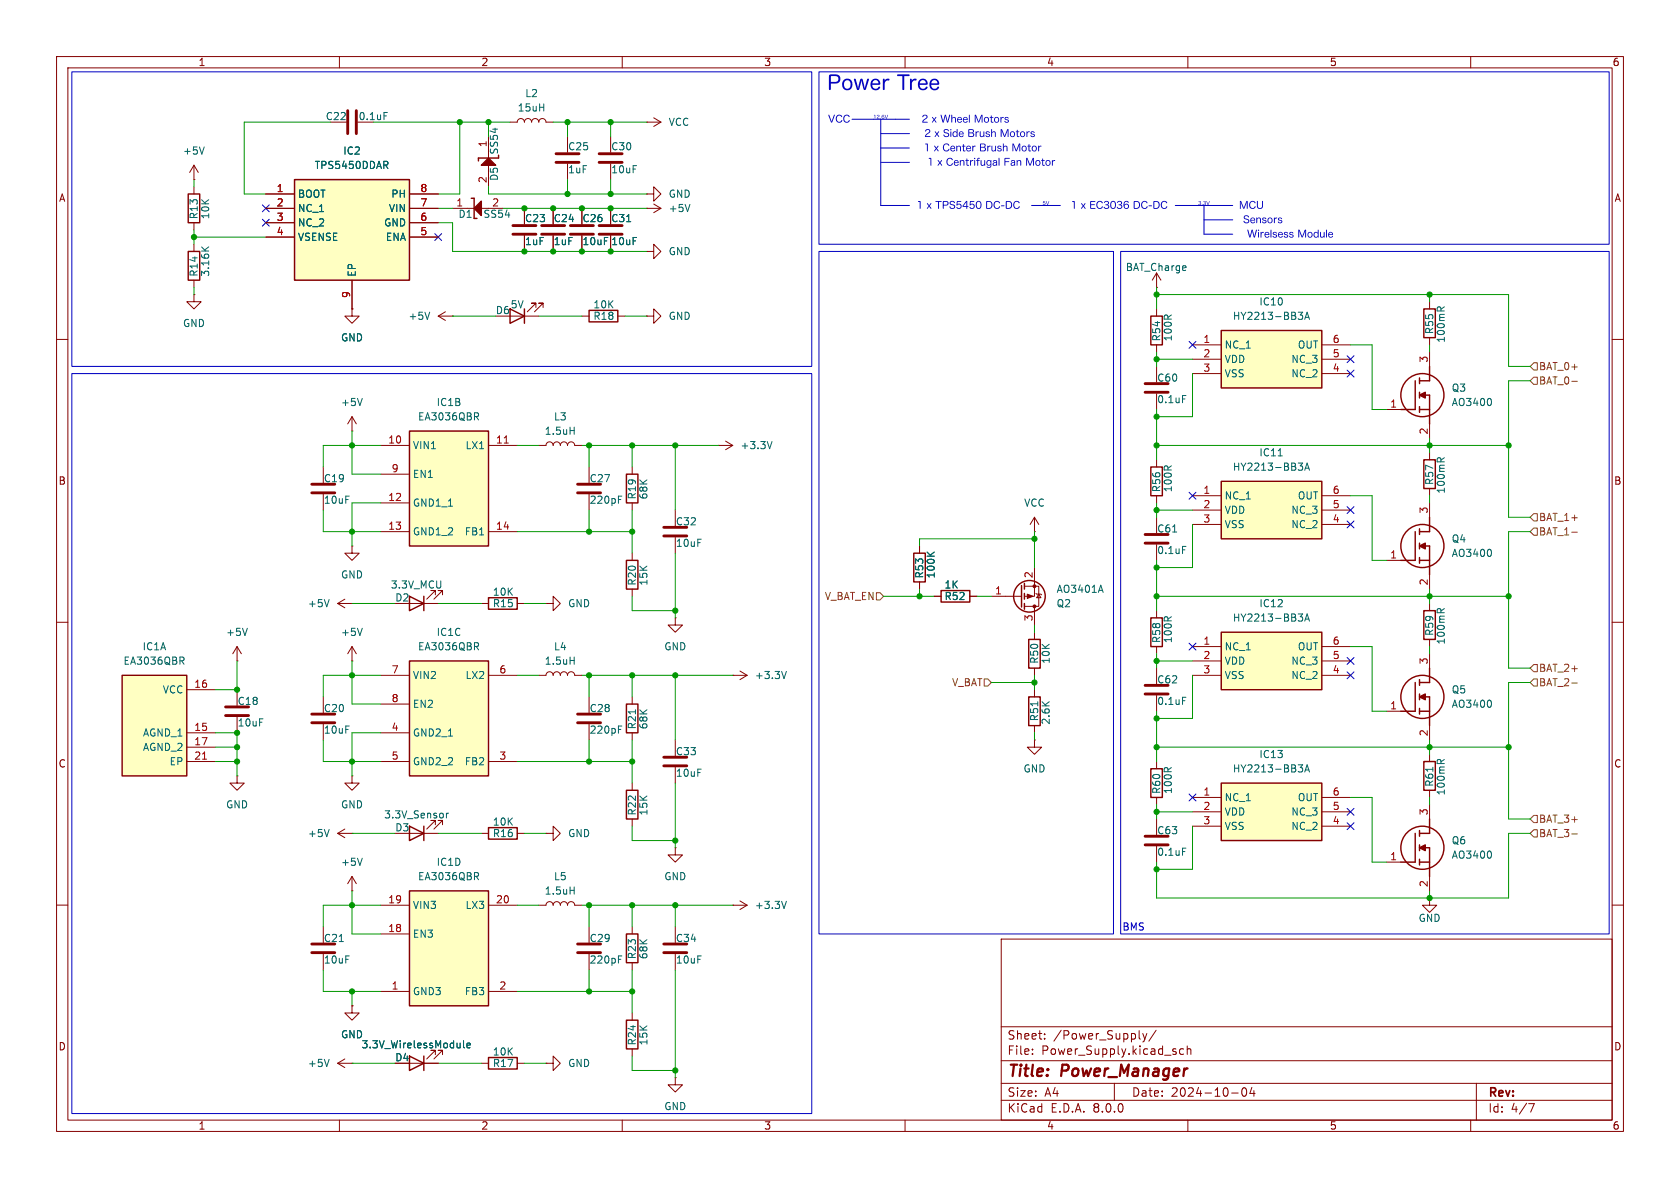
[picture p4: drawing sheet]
<svg xmlns="http://www.w3.org/2000/svg" width="297mm" height="210mm" viewBox="0 0 297 210" stroke-linecap="round" stroke-linejoin="round" font-family="sans-serif">
<g fill="none" stroke="#840000" stroke-width=".18">
<path d="M10 10h277v190h-277zM12 12h273v186h-273zM60 10v2M110 10v2M160 10v2M210 10v2M260 10v2M10 60h2M285 60h2M10 110h2M182.9 111.8v1.2M182.9 118.1v1.3"/>
<path d="M204.5 108v1.2M204.5 114.3v1.3M204.5 118.1v2.8M285 110h2M41.9 137.2v1.2h1.3l-1.3 1.3-1.3-1.3h1.3M41.9 137.2h.1M62.2 137.2v1.2h1.3l-1.3 1.3-1.2-1.3h1.2M62.2 137.2h.1M182.9 130.8v1.3h1.2l-1.2 1.3-1.3-1.3h1.3M182.9 130.8h.1M182.9 121.9v1.3M182.9 128.3v1.2"/>
<path d="M204.5 122.9v2.8M204.5 134.6v1.3M10 160h2M59.7 147.3l1.3 .8M59.7 147.3h2.5M61 146.6l-1.3 .7M62.2 157.5h.1M62.2 147.3h.1M62.2 154.9l-.7 1.3M62.2 154.9v2.6M62.2 154.9l.8 1.3M72.4 147.3h5.1"/>
<path d="M77 145.8v-.8h-.8h.8l-1.6 1.6M78.2 145.8v-.8h-.7h.7l-1.5 1.6M85.1 147.3h1.3M91.4 147.3h1.3M204.5 141v1.2M204.5 144.8v2.8M204.5 149.6v2.8M245.1 152.4h2.5M252.7 142.2v2.6M252.7 154.9v2.6M285 160h2M57.1 163.8v2.8"/>
<path d="M57.1 168.7v2.8M177 166h108v32h-108zM60 198v2M110 198v2M160 198v2M177 194.5h108M177 191.5h108M177 187.5h108M177 181.5h108M182.5 186.3v.1M182.5 185.5v.1M184.7 183.6v.1"/>
<path d="M184.7 182.8v.1M197 191.5v3M202 182.7l.4 1M202.4 183.7l-.2 .4-.2 .1M202.7 182.7l-.3 1M204.4 182.1l-1.3 2M209.2 185.5l-.4-.1-.3 .3v.4l.2 .2h.5M209.9 185.5l.2-.1 .4 .1v.9M209.9 184.9v1.5M210 198v2M217.7 193.2h1.2M219.7 192.4l.2-.1a.81 .81 0 0 1 .6 .6 .81 .81 0 0 1-.3 .8l-.2 .1a.81 .81 0 0 1-.3-1.4z"/>
<path d="M221.3 192.2l-.3 1.1h.9M221.7 192.8v1M260 198v2M261 191.5v6.5M270.2 195.1h1l-.6 1.5"/>
</g>
<path d="M202.4 122.7h4.1M202.4 121.2h4.1M202.4 149.4h4.1M202.4 147.8h4.1M55.1 168.4h4.1M55.1 166.9h4.1" fill="none" stroke="#840000" stroke-width=".51"/>
<path d="M183.5 124.1v.7M209.1 123.3h.6M58.2 146.6l-.4 1.3M64 151.7l-.4 1.3M78.9 143.8v.8M79.3 143.8l-.4 .2M209.1 149.9h.6M263.5 150.6l.2 .3-.2 .7M60 166.4h.7" fill="none" stroke="#006464" stroke-width=".18"/>
<g fill="none" stroke="#840000" stroke-width=".25">
<path d="M181.9 113h2v5.1h-2zM203.5 109.2h2v5.1h-2zM181.9 123.2h2v5.1h-2zM203.5 135.9h2v5.1h-2zM72.4 146.1l2.5 1.2-2.5 1.3zM74.9 146.1v2.5M86.4 146.3h5v2h-5zM250.2 147.3v5.1h-2.6M251 152.4h1.7M251 146.8v1M251 149.4v1M251 151.9v1"/>
<path d="M251 149.9h1.7v5M252.7 144.8v2.5h-1.7"/>
<circle cx="251.5" cy="149.9" r="3.8"/>
</g>
<path d="M251 149.9l1-.5v1z" fill="#840000" stroke="#840000" stroke-width=".25"/>
<path d="M72.4 157.5h14v20.3h-14z" fill="#ffffc2"/>
<path d="M72.4 157.5h14v20.3h-14z" fill="none" stroke="#840000" stroke-width=".25"/>
<path d="M41.9 116.8h.1M41.9 114.3l-.8 1.3M41.9 114.3v2.5M41.9 114.3l.8 1.3M95.2 119.4h1.3a.64 .64 0 0 1 .7-.7 .64 .64 0 0 1 .6 .7 .64 .64 0 0 1 .6-.7 .64 .64 0 0 1 .7 .7 .64 .64 0 0 1 .6-.7 .64 .64 0 0 1 .6 .7 .64 .64 0 0 1 .7-.7 .64 .64 0 0 1 .6 .7h1.3M67.3 175.3h5.1M67.3 165.1h5.1M67.3 160h5.1M86.4 175.3h5M86.4 160h5" fill="none" stroke="#840000" stroke-width=".18"/>
<path d="M43.7 111.1l-.4 1.2M100.8 116.8h.7M101.5 116.1v1.3M84.2 154.9l.4 .6M84.4 154.2l.2 .3-.1 .3-.1 .1" fill="none" stroke="#006464" stroke-width=".18"/>
<path d="M72.4 116.8h14v20.4h-14z" fill="#ffffc2"/>
<path d="M72.4 116.8h14v20.4h-14z" fill="none" stroke="#840000" stroke-width=".25"/>
<path d="M67.3 119.4h5.1M86.4 119.4h5M41.9 121.9v2.8M41.9 126.7v2.8M67.3 134.6h5.1M67.3 129.5h5.1M67.3 124.5h5.1M86.4 134.6h5" fill="none" stroke="#840000" stroke-width=".18"/>
<path d="M67.9 19.9h.6M84.2 114.3l.4 .6M84.4 113.6l.2 .3-.1 .3-.1 .1" fill="none" stroke="#006464" stroke-width=".18"/>
<path d="M61.5 19.6v4M63 19.6v4M39.9 126.5h4M39.9 125h4" fill="none" stroke="#840000" stroke-width=".51"/>
<path d="M215.9 138.4h17.8v10.2h-17.8z" fill="#ffffc2"/>
<g fill="none" stroke="#840000" stroke-width=".25">
<path d="M33.3 34.3h2v5.1h-2zM33.3 44.5h2v5h-2zM203.5 55.9h2v5.1h-2zM161.5 97.8h2.1v5.1h-2.1zM203.5 82.6h2v5h-2zM166.4 104.4h5v2h-5zM180.6 103.5v3.8M181.1 103.1v1M181.1 104.9v1M181.1 106.7v1M215.9 138.4h17.8v10.2h-17.8z"/>
<circle cx="182" cy="105.4" r="2.79"/>
</g>
<g fill="none" stroke="#840000" stroke-width=".18">
<path d="M34.3 31.8h.1M34.3 29.2l-.8 1.3M34.3 29.2v2.6M34.3 33v1.3M34.3 39.4v1.2M34.3 29.2l.8 1.3M90.2 21.6h1.2a.64 .64 0 0 1 .7-.6 .64 .64 0 0 1 .6 .6 .64 .64 0 0 1 .6-.6 .64 .64 0 0 1 .7 .6 .64 .64 0 0 1 .6-.6 .64 .64 0 0 1 .6 .6 .64 .64 0 0 1 .7-.6 .64 .64 0 0 1 .6 .6h1.3M102.9 36.8v2.8M34.3 52.1v1.2h1.3l-1.3 1.3-1.3-1.3h1.3M34.3 52.1h.1M34.3 43.2v1.3M34.3 49.5v1.3"/>
<path d="M102.9 41.7v2.8M204.5 50.8h.1M204.5 48.3v2.5M204.5 54.6v1.3M204.5 48.3l-.8 1.2M204.5 48.3l.7 1.2M204.5 61v1.2M204.5 64.8v2.8M204.5 69.6v2.8M162.6 96.5v1.3M182.9 94h.1M182.9 91.4v2.6"/>
<path d="M182.9 91.4l-.8 1.3M182.9 91.4l.7 1.3M204.5 81.3v1.3M204.5 87.6v1.3M204.5 91.4v2.8M204.5 96.3v2.8M162.6 102.9v1.2M165.1 105.4h1.3M171.4 105.4h1.3M175.3 105.4h5.3M181.1 103.6h2.5v3.6h-2.5M182.9 100.3v5.1h-1.8"/>
<path d="M182.9 107.2v3.3M183.1 104.9l.2 .1h.7l.1 .2M183.6 105l.4 .7h-.7zM210.8 141h5.1M210.8 143.5h5.1M210.8 146.1h5.1M233.7 141h5.1M233.7 143.5h5.1M233.7 146.1h5.1M252.7 158.8v1.2h1.3l-1.3 1.3-1.2-1.3h1.2M252.7 158.8h.1"/>
</g>
<path d="M36.1 26l-.4 1.2M35.6 43.6l.8 .8M36.9 43.6l-.7 .6M209.1 69.9h.6M163.9 97.6l.7 .7M165.2 97.6l-.8 .5M207.3 94.1h.7M209.1 96.6h.6M194.6 103.4l.4 1.3M229.5 135.2h.8l-.4 .5 .3 .1 .1 .4-.2 .3h-.4M230.7 136.5l.4-1.3 .4 1.3M230.8 136.1h.6" fill="none" stroke="#006464" stroke-width=".18"/>
<path d="M100.8 39.9h4.1M100.8 41.4h4.1M202.4 69.3h4.1M202.4 67.8h4.1M202.4 96h4.1M202.4 94.5h4.1" fill="none" stroke="#840000" stroke-width=".51"/>
<g fill="#840000" stroke="#840000" stroke-width=".18">
<path d="M181.6 105l1 .4-1 .4z"/>
<circle cx="182.9" cy="103.6" r=".25"/>
<circle cx="182.9" cy="107.2" r=".25"/>
</g>
<path d="M52.1 31.8h20.3v17.7h-20.3z" fill="#ffffc2"/>
<path d="M52.1 31.8h20.3v17.7h-20.3zM104.1 54.9h5.1v2h-5.1zM110.7 139.7h2.1v5.1h-2.1zM72.4 186.7l2.5 1.3-2.5 1.2zM74.9 186.7v2.5M86.4 186.9h5v2.1h-5zM110.7 180.3h2.1v5.1h-2.1z" fill="none" stroke="#840000" stroke-width=".25"/>
<g fill="none" stroke="#840000" stroke-width=".18">
<path d="M47 34.3h5.1M47 36.8h5.1M47 39.4h5.1M72.4 34.3h5.1M72.4 36.8h5.1M72.4 39.4h5.1M107.9 24.1v2.8M107.9 29v2.8M107.9 36.8v2.8M114.3 34.3h1.3v-1.3l1.2 1.3-1.2 1.3v-1.3M114.3 34.3h.1M114.3 36.8h.1"/>
<path d="M114.3 21.6h.1M114.3 36.8h2.5M114.3 21.6h2.5M115.6 36.1l1.2 .7M115.6 20.8l1.2 .8M116.8 36.8l-1.2 .8M116.8 21.6l-1.2 .8M47 41.9h5.1M62.2 49.5v5.1M72.4 41.9h5.1M102.9 55.9h1.2M107.9 41.7v2.8"/>
<path d="M109.2 55.9h1.3M114.3 44.5h1.3v-1.3l1.2 1.3-1.2 1.2v-1.2M114.3 44.5h.1M114.3 55.9h1.3v-1.3l1.2 1.3-1.2 1.3v-1.3M114.3 55.9h.1M59.7 106.7l1.3 .7M59.7 106.7h2.5M61 105.9l-1.3 .8M62.2 106.7h.1M111.8 138.4v1.3M119.4 130.8v2.8M119.4 135.6v2.8"/>
<path d="M111.8 144.8v1.3M119.4 149.9v1.2h1.2l-1.2 1.3-1.3-1.3h1.3M119.4 149.9h.1M130.8 159.3l1.3 .7M62.2 177.8v1.3h1.3l-1.3 1.2-1.2-1.2h1.2M62.2 177.8h.1M111.8 179.1v1.2M119.4 163.8v2.8M119.4 168.7v2.8M129.5 160h.1M129.5 160h2.6M132.1 160l-1.3 .8"/>
<path d="M72.4 188h5.1M77 186.4v-.7h-.8h.8l-1.6 1.5M78.2 186.4v-.7h-.7h.7l-1.5 1.5M85.1 188h1.3M91.4 188h1.3M96.5 188h1.3v-1.3l1.3 1.3-1.3 1.2v-1.2M96.5 188h.1M111.8 185.4v1.3M119.4 190.5v1.3h1.2l-1.2 1.2-1.3-1.2h1.3M119.4 190.5h.1"/>
</g>
<path d="M68.2 29.2l.4 .6M68.5 28.6l.1 .2-.1 .3M110.8 39.2h.7M122 36.1l-.5 1.3M58.2 106l-.4 1.3M139 159.3l-.4 1.3M81.9 184v1.1l.2 .1M82.5 184.8l.7-.1-.1-.2-.4-.1-.2 .2 .1 .6h.5" fill="none" stroke="#006464" stroke-width=".18"/>
<path d="M105.9 39.9h4.1M105.9 28.7h4.1M105.9 27.2h4.1M105.9 41.4h4.1M117.3 135.4h4.1M117.3 133.9h4.1M117.3 168.4h4.1M117.3 166.9h4.1" fill="none" stroke="#840000" stroke-width=".51"/>
<path d="M21.6 119.4h11.4v17.8h-11.4z" fill="#ffffc2"/>
<path d="M21.6 119.4h11.4v17.8h-11.4z" fill="none" stroke="#840000" stroke-width=".25"/>
<path d="M33 129.5h5.1M33 121.9h5.1M33 132.1h5.1M33 134.6h5.1M59.7 188l1.3 .7M59.7 188h2.5M61 187.2l-1.3 .8M62.2 188h.1" fill="none" stroke="#840000" stroke-width=".18"/>
<path d="M35.8 134.2h.7" fill="none" stroke="#a90000" stroke-width=".18"/>
<path d="M32.1 116.8l.4 .6M32.3 116.1l.2 .3v.3l-.2 .1M58.2 187.3l-.4 1.2" fill="none" stroke="#006464" stroke-width=".18"/>
<path d="M215.9 111.8h17.8v10.1h-17.8z" fill="#ffffc2"/>
<path d="M110.7 83.8h2.1v5.1h-2.1zM110.7 99.1h2.1v5h-2.1zM215.9 111.8h17.8v10.1h-17.8zM110.7 124.5h2.1v5h-2.1zM110.7 165.1h2.1v5.1h-2.1z" fill="none" stroke="#840000" stroke-width=".25"/>
<g fill="none" stroke="#840000" stroke-width=".18">
<path d="M127 78.7h.1M127 78.7h2.5M128.3 78l1.2 .7M129.5 78.7l-1.2 .8M104.1 82.6v2.7M111.8 82.6v1.2M111.8 88.9v1.3M111.8 97.8v1.3M96.5 106.7h1.3v-1.3l1.3 1.3-1.3 1.3v-1.3M96.5 106.7h.1M111.8 104.1v1.3M119.4 109.2v1.3h1.2l-1.2 1.3-1.3-1.3h1.3"/>
<path d="M119.4 109.2h.1M129.5 119.4h.1M129.5 119.4h2.6M130.8 118.6l1.3 .8M132.1 119.4l-1.3 .7M210.8 114.3h5.1M210.8 116.8h5.1M210.8 119.4h5.1M233.7 114.3h5.1M233.7 116.8h5.1M233.7 119.4h5.1M104.1 123.2v2.8"/>
<path d="M111.8 123.2v1.3M111.8 129.5v1.3M96.5 147.3h1.3v-1.2l1.3 1.2-1.3 1.3v-1.3M96.5 147.3h.1M95.2 160h1.3a.64 .64 0 0 1 .7-.6 .64 .64 0 0 1 .6 .6 .64 .64 0 0 1 .6-.6 .64 .64 0 0 1 .7 .6 .64 .64 0 0 1 .6-.6 .64 .64 0 0 1 .6 .6 .64 .64 0 0 1 .7-.6 .64 .64 0 0 1 .6 .6h1.3M104.1 163.8v2.8M111.8 163.8v1.3M111.8 170.2v1.3"/>
</g>
<g fill="none" stroke="#006464" stroke-width=".18">
<path d="M136.5 78l-.4 1.3M109.3 88.3h.5M109.3 87.7h.6M139 118.7l-.4 1.3M229.5 108.5h.8l-.4 .5 .3 .1 .1 .5-.2 .2h-.4M230.7 109.8l.4-1.3 .4 1.3M230.8 109.4h.6M109.3 128.9h.5M109.3 128.3h.6M112.3 125.5v.7M100.8 157.4h.7M101.5 156.8v1.3"/>
<path d="M109.3 169.6h.5M109.3 169h.6"/>
</g>
<path d="M102.1 87.1h4.1M102.1 85.6h4.1M102.1 127.8h4.1M102.1 126.2h4.1M102.1 168.4h4.1M102.1 166.9h4.1" fill="none" stroke="#840000" stroke-width=".51"/>
<path d="M72.4 76.2h14v20.3h-14z" fill="#ffffc2"/>
<path d="M83.3 35.1h.5v3.5h.5M88.1 27.9h-3.5v.5M90.2 54.6l2.5 1.3-2.5 1.3zM92.7 54.6v2.6M72.4 76.2h14v20.3h-14zM72.4 105.4l2.5 1.3-2.5 1.3zM74.9 105.4v2.6M86.4 105.7h5v2h-5z" fill="none" stroke="#840000" stroke-width=".25"/>
<g fill="none" stroke="#840000" stroke-width=".18">
<path d="M80 36.8h3.8M86.4 29.2v3.8M92.7 36.8v2.8M97.8 36.8v2.8M100.3 24.1v2.8M100.3 29v2.8M62.2 54.6v1.3h1.3l-1.3 1.3-1.2-1.3h1.2M62.2 54.6h.1M77.5 55.9h2.5M77.5 55.9l1.2 .7M78.7 55.1l-1.2 .8M80 55.9h.1"/>
<path d="M90.2 55.9h5M92.7 41.7v2.8M94.7 54.4v-.8h-.7h.7l-1.5 1.5M96 54.4v-.8h-.8h.8l-1.5 1.5M97.8 41.7v2.8M62.2 76.2h.1M62.2 73.7v2.5M62.2 73.7l-.7 1.2M62.2 73.7l.8 1.2M67.3 78.7h5.1M86.4 78.7h5M95.2 78.7h1.3a.64 .64 0 0 1 .7-.6 .64 .64 0 0 1 .6 .6 .64 .64 0 0 1 .6-.6 .64 .64 0 0 1 .7 .6 .64 .64 0 0 1 .6-.6 .64 .64 0 0 1 .6 .6 .64 .64 0 0 1 .7-.6 .64 .64 0 0 1 .6 .6h1.3"/>
<path d="M57.1 82.6v2.7M57.1 87.4v2.8M62.2 96.5v1.3h1.3l-1.3 1.3-1.2-1.3h1.2M62.2 96.5h.1M67.3 88.9h5.1M67.3 94h5.1M67.3 83.8h5.1M86.4 94h5M119.4 90.2v2.8M119.4 95v2.8M62.2 116.8h.1M62.2 114.3l-.7 1.3"/>
<path d="M62.2 114.3v2.5M62.2 114.3l.8 1.3M72.4 106.7h5.1M77 105.2v-.8h-.8h.8l-1.6 1.5M78.2 105.2v-.8h-.7h.7l-1.5 1.5M85.1 106.7h1.3M91.4 106.7h1.3M57.1 123.2v2.8M57.1 128v2.8"/>
</g>
<path d="M89.1 78.3h.8" fill="none" stroke="#a90000" stroke-width=".18"/>
<path d="M76 55.2l-.5 1.3M64 70.4l-.4 1.3M84.2 73.6l.4 .6M84.4 73l.2 .2-.1 .3-.1 .1M100.8 76.1h.7M101.5 75.5v1.3M64 111.1l-.4 1.2" fill="none" stroke="#006464" stroke-width=".18"/>
<path d="M90.7 39.9h4M95.8 39.9h4M98.3 28.7h4.1M98.3 27.2h4.1M90.7 41.4h4M95.8 41.4h4M55.1 87.1h4.1M55.1 85.6h4.1M117.3 94.7h4.1M117.3 93.2h4.1M55.1 127.8h4.1M55.1 126.2h4.1" fill="none" stroke="#840000" stroke-width=".51"/>
<g fill="#840000" stroke="#840000" stroke-width=".25">
<path d="M86.4 27.9l1.2 1.3h-2.5z"/>
<path d="M83.8 36.8l1.3-1.2v2.5z"/>
</g>
<path d="M215.9 58.4h17.8v10.2h-17.8z" fill="#ffffc2"/>
<g fill="none" stroke="#840000" stroke-width=".25">
<path d="M215.9 58.4h17.8v10.2h-17.8zM251.7 54.6h2v5.1h-2zM250.2 94v5.1h-2.6M251 99.1h1.7M251 93.5v1M251 96v1M251 98.6v1M251 96.5h1.7v5.1M251.7 81.3h2v5.1h-2zM252.7 91.4v2.6h-1.7M251.7 108h2v5h-2zM252.7 118.1v2.6h-1.7"/>
<path d="M250.2 120.7v5h-2.6M251 120.1v1.1M251 122.7v1M251 125.2v1M251 123.2h1.7v5.1M251 125.7h1.7M251.7 134.6h2v5.1h-2z"/>
<circle cx="251.5" cy="96.5" r="3.8"/>
<circle cx="251.5" cy="123.2" r="3.8"/>
</g>
<g fill="none" stroke="#840000" stroke-width=".18">
<path d="M252.7 53.3v1.3M252.7 59.7v1.3M210.8 61h5.1M210.8 63.5h5.1M210.8 66h5.1M233.7 61h5.1M233.7 63.5h5.1M233.7 66h5.1M245.1 99.1h2.5M252.7 80v1.3M252.7 86.4v1.2M252.7 88.9v2.5"/>
<path d="M252.7 101.6v2.5M252.7 106.7v1.3M252.7 113v1.3M252.7 115.6v2.5M245.1 125.7h2.5M252.7 128.3v2.5M252.7 133.4v1.2M252.7 139.7v1.3"/>
</g>
<g fill="none" stroke="#006464" stroke-width=".18">
<path d="M229.5 55.2h.8l-.4 .5 .3 .1 .1 .4-.2 .3h-.4M230.7 56.5l.4-1.3 .4 1.3M230.8 56.1h.6M254.1 54.5l.2-.3 .3 .1 .1 .2M255.3 54.2l-.6 .5M254.1 81.2l.2-.3 .3 .1 .1 .2M255.3 80.9l-.6 .4M263.5 97.2l.2 .4-.2 .6M254.1 107.8l.2-.2h.3l.1 .2M255.3 107.6l-.6 .4M253.3 135.6v.8M254.1 134.5l.2-.2h.3l.1 .2"/>
<path d="M255.3 134.3l-.6 .4M263.5 123.9l.2 .4-.2 .6"/>
</g>
<g fill="#840000" stroke="#840000" stroke-width=".25">
<path d="M251 96.5l1-.5v1z"/>
<path d="M251 123.2l1-.5v1z"/>
</g>
<path d="M215.9 85.1h17.8v10.2h-17.8z" fill="#ffffc2"/>
<g fill="none" stroke="#840000" stroke-width=".25">
<path d="M250.2 67.3v5.1h-2.6M251 72.4h1.7M251 66.8v1M251 69.3v1.1M251 71.9v1M251 69.9h1.7v5M252.7 64.8v2.5h-1.7M215.9 85.1h17.8v10.2h-17.8z"/>
<circle cx="251.5" cy="69.8" r="3.8"/>
</g>
<path d="M245.1 72.4h2.5M252.7 62.2v2.6M252.7 74.9v2.6M210.8 87.6h5.1M210.8 90.2h5.1M210.8 92.7h5.1M233.7 87.6h5.1M233.7 90.2h5.1M233.7 92.7h5.1" fill="none" stroke="#840000" stroke-width=".18"/>
<path d="M263.5 70.6l.2 .3-.2 .7M226 80.6h.7M229.5 81.9h.8l-.4 .4 .3 .2 .1 .4-.2 .2h-.4M230.7 83.1l.4-1.2 .4 1.2M230.8 82.8h.6" fill="none" stroke="#006464" stroke-width=".18"/>
<path d="M251 69.9l1-.6v1.1z" fill="#840000" stroke="#840000" stroke-width=".25"/>
<g fill="none" stroke="#725600" stroke-width=".18">
<path d="M271.1 66.7h.7v1.2h-.7l-.6-.6zM271.1 64.1h.7v1.3h-.7l-.6-.6zM277.9 67.4h.9M271.1 93.3h.7v1.3h-.7l-.6-.6zM271.1 90.8h.7v1.3h-.7l-.6-.7zM277.9 94.1h.9M154.9 104.8h.7l.6 .6-.6 .6h-.7zM271.1 117.5h.7v1.2h-.7l-.6-.6zM174 120h.6l.7 .7-.7 .6h-.6zM271.1 120h.7v1.3h-.7l-.6-.6zM277.9 120.7h.9M271.1 144.1h.7v1.3h-.7l-.6-.6z"/>
<path d="M271.1 146.7h.7v1.3h-.7l-.6-.7zM277.9 147.4h.9"/>
</g>
<g fill="#0000c2">
<path d="M228 41.1a.31 .31 0 0 1 .4-.2 .31 .31 0 0 1 .2 .4l-.1-.1a.17 .17 0 0 0-.3-.1 .17 .17 0 0 0 .1 .3 .35 .35 0 0 1 .4 .4 .35 .35 0 0 1-.6 .2l-.2-.3 .2 .1a.23 .23 0 0 0 .2 .2 .23 .23 0 0 0 .2-.3 .23 .23 0 0 0-.3-.2l-.3-.1z"/>
<path d="M175.6 28.4l.3-.1 .4 .2v.8l-.2-.1-.4 .1-.2-.3 .3 .2a.23 .23 0 0 0 .3-.2 .23 .23 0 0 0-.1-.3 .23 .23 0 0 0-.3 .2l-.2 .1 .1-.2 .5-.1v-.1l-.2-.2-.3 .2z"/>
<path d="M176.6 27.9l.1 .1-.1 1.3z"/>
<path d="M186 28.3h.1v.2l.2-.2 .3 .1-.4 .2-.2 .7z"/>
<path d="M198.8 35.7l.5-.2 .2 .2v.2a.41 .41 0 0 0-.5-.2 .41 .41 0 0 0-.2 .5 .47 .47 0 0 1 .7 .1 .47 .47 0 0 1-.2 .7 .47 .47 0 0 1-.6-.5h.1a.31 .31 0 0 0 .5 .2 .31 .31 0 0 0 0-.5 .31 .31 0 0 0-.5 .2l-.2 .1v-.2z"/>
<path d="M156.4 20.3l.3 .6 .3-.6-.3 .7z"/>
<path d="M177.6 20.8a.32 .32 0 0 1 .4-.2 .32 .32 0 0 1 .2 .4l-.1-.1a.17 .17 0 0 0-.3-.1 .17 .17 0 0 0 .1 .3 .35 .35 0 0 1 .4 .4 .35 .35 0 0 1-.5 .2l-.2-.3h.1a.23 .23 0 0 0 .3 .2 .23 .23 0 0 0 .2-.3 .23 .23 0 0 0-.3-.1l-.3-.1z"/>
<path d="M182.2 23.3a.31 .31 0 0 1 .4-.1 .31 .31 0 0 1 .2 .3l-.1-.1a.17 .17 0 0 0-.3-.1 .17 .17 0 0 0 .1 .3 .35 .35 0 0 1 .4 .5 .35 .35 0 0 1-.6 .1l-.1-.2h.1a.23 .23 0 0 0 .3 .2 .23 .23 0 0 0 .2-.3 .23 .23 0 0 0-.4-.1l-.2-.2z"/>
<path d="M172.7 35.6a.67 .67 0 0 1 .8 .3 .67 .67 0 0 1-.1 .8 .52 .52 0 0 1-.7 .2 .52 .52 0 0 1-.2-.7h.2a.38 .38 0 0 0 .3 .6 .38 .38 0 0 0 .3-.6 .38 .38 0 0 0-.3-.5 .38 .38 0 0 0-.3 .5h-.2v-.1z"/>
<path d="M183.6 25.8h.1v.1l.2-.1h.2l-.4 .3-.1 .7z"/>
</g>
<g fill="none" stroke="#0000c2" stroke-width=".18">
<path d="M12.7 12.7h130.8v52.1h-130.8zM144.8 12.7h139.7v30.5h-139.7zM150.6 21.1h10.2M155.7 21.1v15.2h5.1M155.7 26.2h5.1M155.7 28.7h5.1M155.7 23.6h5.1M182.4 36.3h5.1M207.8 36.3h10.1M212.9 36.3v5.1h5M212.9 38.9h5M144.8 44.5h52v120.6h-52z"/>
<path d="M198.1 44.5h86.4v120.6h-86.4zM12.7 66h130.8v130.9h-130.8z"/>
</g>
<g fill="none" stroke="#009600" stroke-width=".18">
<path d="M34.3 31.8v1.2M58.4 21.6h-15.2v12.7h3.8M66 21.6h24.2M77.5 36.8h2.5M77.5 39.4h2.5v5.1h34.3M81.3 21.6v12.7h-3.8M86.4 33v1.3h27.9M86.4 21.6v2.5M88.9 36.8h25.4M97.8 21.6h16.5M100.3 21.6v2.5M100.3 31.8v2.5"/>
<path d="M107.9 21.6v2.5M107.9 31.8v2.5M34.3 40.6v2.6M34.3 50.8v1.3M34.3 41.9h12.7M80 55.9h7.6M95.2 55.9h7.7M110.5 55.9h3.8M204.5 50.8v3.8M204.5 52.1h62.2v12.7h3.8M252.7 52.1v1.2M62.2 76.2v7.6h5.1"/>
<path d="M67.3 78.7h-10.2v3.9M91.4 78.7h3.8M102.9 78.7h24.1M104.1 78.7v3.9M111.8 78.7v3.9M119.4 78.7v11.5M204.5 62.2v2.6M204.5 72.4v8.9M204.5 78.7h62.2M204.5 63.5h6.3M210.8 66v7.7h-6.3M238.8 61h3.8v11.4h2.5"/>
<path d="M252.7 61v1.2M252.7 77.5v2.5M270.5 67.3h-3.8v24.1h3.8M57.1 90.2v3.8h10.2M67.3 88.9h-5.1v7.6M91.4 94h20.4M104.1 90.2v3.8M111.8 90.2v7.6M119.4 97.8v11.4M182.9 95.3h-20.3v1.2M182.9 94v6.3M204.5 88.9v2.5"/>
<path d="M204.5 99.1v8.9M204.5 90.2h6.3M210.8 92.7v7.6h-6.3M238.8 87.6h3.8v11.5h2.5M252.7 87.6v1.3M270.5 94h-3.8v24.1h3.8M41.9 116.8v5.1h-3.8M62.2 106.7h7.6M62.2 116.8v7.7h5.1M67.3 119.4h-10.2v3.8M77.5 106.7h7.6M91.4 119.4h3.8"/>
<path d="M92.7 106.7h3.8M102.9 119.4h26.6M104.1 119.4v3.8M111.8 105.4v2.6h7.6M111.8 119.4v3.8M119.4 119.4v11.4M156.2 105.4h8.9M162.6 104.1v1.3M172.7 105.4h2.6M182.9 110.5v1.3M182.9 119.4v2.5M204.5 105.4h62.2"/>
<path d="M204.5 115.6v2.5M204.5 116.8h6.3M210.8 119.4v7.6h-6.3M238.8 114.3h3.8v11.4h2.5M252.7 104.1v2.6M252.7 114.3v1.3M38.1 134.6h3.8M38.1 132.1h3.8M38.1 129.5h3.8v7.7M57.1 130.8v3.8h10.2M67.3 129.5h-5.1v7.7M91.4 134.6h20.4"/>
<path d="M104.1 130.8v3.8M111.8 130.8v7.6M119.4 138.4v11.5M175.3 120.7h7.6M182.9 129.5v1.3M204.5 125.7v8.9M204.5 132.1h62.2M252.7 130.8v2.6M270.5 120.7h-3.8v24.1h3.8M62.2 147.3h7.6M62.2 157.5v7.6h5.1M77.5 147.3h7.6"/>
<path d="M92.7 147.3h3.8M111.8 146.1v2.5h7.6M204.5 142.2v2.6M204.5 143.5h6.3M210.8 146.1v7.6h-6.3M238.8 141h3.8v11.4h2.5M252.7 141v1.2M252.7 157.5v1.3M270.5 147.3h-3.8v11.5h-62.2v-6.4M57.1 171.5v3.8h10.2M62.2 175.3v2.5M67.3 160h-10.2v3.8"/>
<path d="M91.4 160h3.8M91.4 175.3h20.4M102.9 160h26.6M104.1 160v3.8M104.1 171.5v3.8M111.8 160v3.8M111.8 171.5v7.6M119.4 160v3.8M119.4 171.5v19M62.2 188h7.6M77.5 188h7.6M92.7 188h3.8"/>
<path d="M111.8 186.7v2.5h7.6"/>
</g>
<g fill="none" stroke="#000084" stroke-width=".18">
<path d="M46.4 38.8l1.2 1.2M46.4 36.2l1.2 1.2M47.6 38.8l-1.2 1.2M47.6 36.2l-1.2 1.2M76.9 41.3l1.2 1.2M78.1 41.3l-1.2 1.2M210.2 60.4l1.2 1.2M211.4 60.4l-1.2 1.2M238.2 62.9l1.2 1.2M238.2 65.4l1.2 1.2M239.4 62.9l-1.2 1.2M239.4 65.4l-1.2 1.2"/>
<path d="M210.2 87l1.2 1.2M211.4 87l-1.2 1.2M238.2 92.1l1.2 1.2M238.2 89.6l1.2 1.2M239.4 92.1l-1.2 1.2M239.4 89.6l-1.2 1.2M210.2 113.7l1.2 1.2M211.4 113.7l-1.2 1.2M238.2 116.2l1.2 1.2M238.2 118.8l1.2 1.2M239.4 116.2l-1.2 1.2M239.4 118.8l-1.2 1.2"/>
<path d="M210.2 140.4l1.2 1.2M211.4 140.4l-1.2 1.2M238.2 145.4l1.2 1.3M238.2 142.9l1.2 1.2M239.4 145.4l-1.2 1.3M239.4 142.9l-1.2 1.2"/>
</g>
<path d="M68.2 29.2l.4 .6M68.5 28.6l.1 .2-.1 .3M110.8 39.2h.7M163.9 97.6l.7 .7M165.2 97.6l-.8 .5M81.9 184v1.1l.2 .1M82.5 184.8l.7-.1-.1-.2-.4-.1-.2 .2 .1 .6h.5" fill="none" stroke="#006464" stroke-width=".18"/>
<g fill="none" stroke="#840000" stroke-width=".18">
<path d="M47 34.3h5.1M47 36.8h5.1M47 39.4h5.1M72.4 34.3h5.1M72.4 36.8h5.1M72.4 39.4h5.1M92.7 36.8v2.8M97.8 36.8v2.8M102.9 36.8v2.8M107.9 36.8v2.8M47 41.9h5.1M62.2 54.6h.1"/>
<path d="M62.2 49.5v5.1M72.4 41.9h5.1M92.7 41.7v2.8M97.8 41.7v2.8M102.9 41.7v2.8M107.9 41.7v2.8M162.6 96.5v1.3M162.6 102.9v1.2M165.1 105.4h1.3M171.4 105.4h1.3M62.2 177.8h.1M74.9 188h2.6"/>
</g>
<g fill="#009600" stroke="#009600" stroke-width=".18">
<circle cx="204.5" cy="116.8" r=".46"/>
<circle cx="204.5" cy="127" r=".46"/>
<circle cx="204.5" cy="105.4" r=".46"/>
<circle cx="182.9" cy="95.3" r=".46"/>
<circle cx="182.9" cy="120.7" r=".46"/>
<circle cx="204.5" cy="90.2" r=".46"/>
<circle cx="204.5" cy="100.3" r=".46"/>
<circle cx="252.7" cy="132.1" r=".46"/>
<circle cx="266.7" cy="132.1" r=".46"/>
<circle cx="266.7" cy="105.4" r=".46"/>
<circle cx="252.7" cy="105.4" r=".46"/>
<circle cx="204.5" cy="78.7" r=".46"/>
<circle cx="204.5" cy="73.7" r=".46"/>
<circle cx="204.5" cy="63.5" r=".46"/>
<circle cx="252.7" cy="52.1" r=".46"/>
<circle cx="252.7" cy="78.7" r=".46"/>
<circle cx="266.7" cy="78.7" r=".46"/>
<circle cx="252.7" cy="158.8" r=".46"/>
<circle cx="204.5" cy="143.5" r=".46"/>
<circle cx="204.5" cy="132.1" r=".46"/>
<circle cx="204.5" cy="153.7" r=".46"/>
<circle cx="204.5" cy="52.1" r=".46"/>
<circle cx="104.1" cy="119.4" r=".46"/>
<circle cx="111.8" cy="119.4" r=".46"/>
<circle cx="162.6" cy="105.4" r=".46"/>
<circle cx="111.8" cy="134.6" r=".46"/>
<circle cx="119.4" cy="148.6" r=".46"/>
<circle cx="119.4" cy="119.4" r=".46"/>
<circle cx="107.9" cy="36.8" r=".46"/>
<circle cx="107.9" cy="34.3" r=".46"/>
<circle cx="97.8" cy="36.8" r=".46"/>
<circle cx="100.3" cy="34.3" r=".46"/>
<circle cx="107.9" cy="44.5" r=".46"/>
<circle cx="102.9" cy="44.5" r=".46"/>
<circle cx="107.9" cy="21.6" r=".46"/>
<circle cx="102.9" cy="36.8" r=".46"/>
<circle cx="97.8" cy="44.5" r=".46"/>
<circle cx="100.3" cy="21.6" r=".46"/>
<circle cx="111.8" cy="78.7" r=".46"/>
<circle cx="104.1" cy="78.7" r=".46"/>
<circle cx="119.4" cy="78.7" r=".46"/>
<circle cx="111.8" cy="94" r=".46"/>
<circle cx="119.4" cy="108" r=".46"/>
<circle cx="104.1" cy="134.6" r=".46"/>
<circle cx="104.1" cy="160" r=".46"/>
<circle cx="111.8" cy="160" r=".46"/>
<circle cx="119.4" cy="160" r=".46"/>
<circle cx="104.1" cy="175.3" r=".46"/>
<circle cx="119.4" cy="189.2" r=".46"/>
<circle cx="62.2" cy="175.3" r=".46"/>
<circle cx="62.2" cy="160" r=".46"/>
<circle cx="111.8" cy="175.3" r=".46"/>
<circle cx="62.2" cy="78.7" r=".46"/>
<circle cx="62.2" cy="94" r=".46"/>
<circle cx="104.1" cy="94" r=".46"/>
<circle cx="92.7" cy="36.8" r=".46"/>
<circle cx="92.7" cy="44.5" r=".46"/>
<circle cx="62.2" cy="134.6" r=".46"/>
<circle cx="62.2" cy="119.4" r=".46"/>
<circle cx="81.3" cy="21.6" r=".46"/>
<circle cx="86.4" cy="21.6" r=".46"/>
<circle cx="34.3" cy="41.9" r=".46"/>
<circle cx="41.9" cy="134.6" r=".46"/>
<circle cx="41.9" cy="132.1" r=".46"/>
<circle cx="41.9" cy="129.5" r=".46"/>
<circle cx="41.9" cy="121.9" r=".46"/>
</g>
<text font-size="3.5" fill="#0000c2" x="146.2" y="16.6">Power Tree</text>
<g font-size="2.8" fill="#840000">
<text x="178" y="190.9">Title:</text>
<text x="187.7" y="190.9">Power_Manager</text>
</g>
<g font-size="2.1" fill="#840000">
<text x="178" y="184">Sheet:</text>
<text x="186.2" y="184">/Power_Supply/</text>
<text x="178" y="186.7">File:</text>
<text x="184.1" y="186.7">Power_Supply.kicad_sch</text>
<text x="178" y="196.9">KiCad</text>
<text x="178" y="194.1">Size:</text>
<text x="184.7" y="194.1">A4</text>
<text x="185.7" y="196.9">E.D.A.</text>
<text x="193.3" y="196.9">8.0.0</text>
<text x="200" y="194.1">Date:</text>
<text x="207" y="194.1">2024-10-04</text>
<text x="263" y="194.3">Rev:</text>
<text x="263" y="196.9">Id:</text>
<text x="267.1" y="196.9">4/7</text>
</g>
<g font-size="1.8" fill="#840000">
<text x="35" y="11.9">1</text>
<text x="85" y="11.9">2</text>
<text x="135" y="11.9">3</text>
<text x="185" y="11.9">4</text>
<text x="235" y="11.9">5</text>
<text x="285" y="11.9">6</text>
<text x="10.3" y="35.9">A</text>
<text x="285.3" y="35.9">A</text>
<text x="10.3" y="85.9">B</text>
<text x="285.3" y="85.9">B</text>
<text x="10.3" y="135.9">C</text>
<text x="285.3" y="135.9">C</text>
<text x="10.3" y="185.9">D</text>
<text x="285.3" y="185.9">D</text>
<text x="69.8" y="187.8">D4</text>
<text x="35" y="199.9">1</text>
<text x="85" y="199.9">2</text>
<text x="135" y="199.9">3</text>
<text x="185" y="199.9">4</text>
<text x="235" y="199.9">5</text>
<text x="285" y="199.9">6</text>
</g>
<g font-size="1.8" fill="#006464">
<text x="92.8" y="17.4">L2</text>
<text x="57.5" y="21.4">C22</text>
<text x="63.3" y="21.4">0.1uF</text>
<text x="91.4" y="19.9">15uH</text>
<text x="118.1" y="22.5">VCC</text>
<text x="32.3" y="27.5">+5V</text>
<text x="60.6" y="27.5">IC2</text>
<text x="86.1" y="26.1" transform="rotate(-90 86.1 26.1)">1</text>
<text x="88.2" y="27.4" transform="rotate(-90 88.2 27.4)">SS54</text>
<text x="100.3" y="26.8">C25</text>
<text x="108" y="26.8">C30</text>
<text x="52.6" y="35.2">BOOT</text>
<text x="55.5" y="30.1">TPS5450DDAR</text>
<text x="69.1" y="35.2">PH</text>
<text x="86.1" y="32.5" transform="rotate(-90 86.1 32.5)">2</text>
<text x="88.2" y="32.1" transform="rotate(-90 88.2 32.1)">D5</text>
<text x="100.3" y="30.8">1uF</text>
<text x="108" y="30.8">10uF</text>
<text x="118.1" y="35.2">GND</text>
<text x="35.2" y="38.9" transform="rotate(-90 35.2 38.9)">R13</text>
<text x="37.2" y="38.9" transform="rotate(-90 37.2 38.9)">10K</text>
<text x="52.6" y="37.7">NC_1</text>
<text x="52.6" y="40.2">NC_2</text>
<text x="67.8" y="40.2">GND</text>
<text x="68.7" y="37.7">VIN</text>
<text x="80.6" y="36.6">1</text>
<text x="81" y="38.7">D1</text>
<text x="85.4" y="38.7">SS54</text>
<text x="86.9" y="36.6">2</text>
<text x="92.7" y="39.5">C23</text>
<text x="97.8" y="39.5">C24</text>
<text x="102.9" y="39.5">C26</text>
<text x="108" y="39.5">C31</text>
<text x="118.1" y="37.7">+5V</text>
<text x="52.6" y="42.8">VSENSE</text>
<text x="68.1" y="42.8">ENA</text>
<text x="92.7" y="43.5">1uF</text>
<text x="97.8" y="43.5">1uF</text>
<text x="102.9" y="43.5">10uF</text>
<text x="108" y="43.5">10uF</text>
<text x="118.1" y="45.3">GND</text>
<text x="35.2" y="49" transform="rotate(-90 35.2 49)">R14</text>
<text x="37.2" y="49" transform="rotate(-90 37.2 49)">3.16K</text>
<text x="63.1" y="49" transform="rotate(-90 63.1 49)">EP</text>
<text x="198.9" y="48.1">BAT_Charge</text>
<text x="32.3" y="58">GND</text>
<text x="72.1" y="56.7">+5V</text>
<text x="87.6" y="55.7">D6</text>
<text x="90.2" y="54.7">5V</text>
<text x="104.8" y="56.7">R18</text>
<text x="104.8" y="54.7">10K</text>
<text x="118.1" y="56.7">GND</text>
<text x="217.9" y="56.7">HY2213-BB3A</text>
<text x="222.5" y="54.2">IC10</text>
<text x="253.6" y="59.2" transform="rotate(-90 253.6 59.2)">R55</text>
<text x="60.2" y="60.6">GND</text>
<text x="205.3" y="60.4" transform="rotate(-90 205.3 60.4)">R54</text>
<text x="207.4" y="60.4" transform="rotate(-90 207.4 60.4)">100R</text>
<text x="216.4" y="61.8">NC_1</text>
<text x="216.4" y="64.4">VDD</text>
<text x="228.2" y="64.4">NC_3</text>
<text x="229.3" y="61.8">OUT</text>
<text x="255.6" y="60.7" transform="rotate(-90 255.6 60.7)">100mR</text>
<text x="60.2" y="72">+5V</text>
<text x="77.1" y="72">IC1B</text>
<text x="204.5" y="67.7">C60</text>
<text x="204.5" y="71.5">0.1uF</text>
<text x="216.4" y="66.9">VSS</text>
<text x="228.2" y="66.9">NC_2</text>
<text x="256.6" y="69.4">Q3</text>
<text x="256.6" y="72">AO3400</text>
<text x="73.8" y="74.5">EA3036QBR</text>
<text x="96.2" y="77.1">1.5uH</text>
<text x="97.8" y="74.5">L3</text>
<text x="72.9" y="79.6">VIN1</text>
<text x="82.2" y="79.6">LX1</text>
<text x="130.8" y="79.6">+3.3V</text>
<text x="217.9" y="83.4">HY2213-BB3A</text>
<text x="222.5" y="80.9">IC11</text>
<text x="57.2" y="85.4">C19</text>
<text x="57.2" y="89.3">10uF</text>
<text x="72.9" y="89.8">GND1_1</text>
<text x="72.9" y="84.7">EN1</text>
<text x="104.1" y="89.3">220pF</text>
<text x="104.1" y="85.4">C27</text>
<text x="112.6" y="88.4" transform="rotate(-90 112.6 88.4)">R19</text>
<text x="114.7" y="88.4" transform="rotate(-90 114.7 88.4)">68K</text>
<text x="181" y="89.8">VCC</text>
<text x="205.3" y="87.1" transform="rotate(-90 205.3 87.1)">R56</text>
<text x="207.4" y="87.1" transform="rotate(-90 207.4 87.1)">100R</text>
<text x="216.4" y="88.5">NC_1</text>
<text x="229.3" y="88.5">OUT</text>
<text x="253.6" y="85.8" transform="rotate(-90 253.6 85.8)">R57</text>
<text x="255.6" y="87.4" transform="rotate(-90 255.6 87.4)">100mR</text>
<text x="72.9" y="94.8">GND1_2</text>
<text x="82.1" y="94.8">FB1</text>
<text x="119.4" y="93.1">C32</text>
<text x="204.5" y="94.3">C61</text>
<text x="216.4" y="91">VDD</text>
<text x="216.4" y="93.6">VSS</text>
<text x="228.2" y="93.6">NC_2</text>
<text x="228.2" y="91">NC_3</text>
<text x="119.4" y="96.9">10uF</text>
<text x="204.5" y="98.1">0.1uF</text>
<text x="256.6" y="96.1">Q4</text>
<text x="256.6" y="98.7">AO3400</text>
<text x="54.3" y="107.5">+5V</text>
<text x="60.2" y="102.5">GND</text>
<text x="69" y="104.2">3.3V_MCU</text>
<text x="69.8" y="106.5">D2</text>
<text x="87" y="107.5">R15</text>
<text x="87" y="105.5">10K</text>
<text x="100.3" y="107.5">GND</text>
<text x="112.6" y="103.6" transform="rotate(-90 112.6 103.6)">R20</text>
<text x="114.7" y="103.6" transform="rotate(-90 114.7 103.6)">15K</text>
<text x="163.4" y="102.4" transform="rotate(-90 163.4 102.4)">R53</text>
<text x="165.5" y="102.4" transform="rotate(-90 165.5 102.4)">100K</text>
<text x="166.9" y="104.2">1K</text>
<text x="166.9" y="106.3">R52</text>
<text x="186.7" y="105">AO3401A</text>
<text x="186.7" y="107.5">Q2</text>
<text x="222.5" y="107.5">IC12</text>
<text x="39.9" y="112.6">+5V</text>
<text x="60.2" y="112.6">+5V</text>
<text x="77.1" y="112.6">IC1C</text>
<text x="205.3" y="113.8" transform="rotate(-90 205.3 113.8)">R58</text>
<text x="207.4" y="113.8" transform="rotate(-90 207.4 113.8)">100R</text>
<text x="217.9" y="110.1">HY2213-BB3A</text>
<text x="253.6" y="112.5" transform="rotate(-90 253.6 112.5)">R59</text>
<text x="21.7" y="117.7">EA3036QBR</text>
<text x="25.1" y="115.2">IC1A</text>
<text x="73.8" y="115.2">EA3036QBR</text>
<text x="96.2" y="117.7">1.5uH</text>
<text x="97.8" y="115.2">L4</text>
<text x="117.3" y="115.2">GND</text>
<text x="183.7" y="117.4" transform="rotate(-90 183.7 117.4)">R50</text>
<text x="185.8" y="117.4" transform="rotate(-90 185.8 117.4)">10K</text>
<text x="216.4" y="115.2">NC_1</text>
<text x="216.4" y="117.7">VDD</text>
<text x="228.2" y="117.7">NC_3</text>
<text x="229.3" y="115.2">OUT</text>
<text x="255.6" y="114" transform="rotate(-90 255.6 114)">100mR</text>
<text x="28.7" y="122.8">VCC</text>
<text x="41.9" y="124.8">C18</text>
<text x="72.9" y="120.2">VIN2</text>
<text x="72.9" y="125.3">EN2</text>
<text x="82.2" y="120.2">LX2</text>
<text x="133.4" y="120.2">+3.3V</text>
<text x="204.5" y="121">C62</text>
<text x="204.5" y="124.8">0.1uF</text>
<text x="216.4" y="120.2">VSS</text>
<text x="228.2" y="120.2">NC_2</text>
<text x="256.6" y="122.8">Q5</text>
<text x="256.6" y="125.3">AO3400</text>
<text x="25.2" y="130.4">AGND_1</text>
<text x="41.9" y="128.6">10uF</text>
<text x="57.2" y="126.1">C20</text>
<text x="57.2" y="129.9">10uF</text>
<text x="72.9" y="130.4">GND2_1</text>
<text x="104.1" y="129.9">220pF</text>
<text x="104.1" y="126.1">C28</text>
<text x="112.6" y="129" transform="rotate(-90 112.6 129)">R21</text>
<text x="114.7" y="129" transform="rotate(-90 114.7 129)">68K</text>
<text x="183.7" y="127.6" transform="rotate(-90 183.7 127.6)">R51</text>
<text x="185.8" y="128.2" transform="rotate(-90 185.8 128.2)">2.6K</text>
<text x="25.2" y="132.9">AGND_2</text>
<text x="29.9" y="135.5">EP</text>
<text x="72.9" y="135.5">GND2_2</text>
<text x="82.1" y="135.5">FB2</text>
<text x="119.4" y="133.7">C33</text>
<text x="119.4" y="137.5">10uF</text>
<text x="180.8" y="136.8">GND</text>
<text x="217.9" y="136.8">HY2213-BB3A</text>
<text x="222.5" y="134.2">IC13</text>
<text x="39.9" y="143.1">GND</text>
<text x="60.2" y="143.1">GND</text>
<text x="205.3" y="140.5" transform="rotate(-90 205.3 140.5)">R60</text>
<text x="207.4" y="140.5" transform="rotate(-90 207.4 140.5)">100R</text>
<text x="216.4" y="141.8">NC_1</text>
<text x="229.3" y="141.8">OUT</text>
<text x="253.6" y="139.2" transform="rotate(-90 253.6 139.2)">R61</text>
<text x="255.6" y="140.7" transform="rotate(-90 255.6 140.7)">100mR</text>
<text x="54.3" y="148.2">+5V</text>
<text x="67.8" y="144.9">3.3V_Sensor</text>
<text x="69.8" y="147.2">D3</text>
<text x="87" y="148.2">R16</text>
<text x="87" y="146.2">10K</text>
<text x="100.3" y="148.2">GND</text>
<text x="112.6" y="144.3" transform="rotate(-90 112.6 144.3)">R22</text>
<text x="114.7" y="144.3" transform="rotate(-90 114.7 144.3)">15K</text>
<text x="204.5" y="147.7">C63</text>
<text x="216.4" y="144.4">VDD</text>
<text x="216.4" y="146.9">VSS</text>
<text x="228.2" y="146.9">NC_2</text>
<text x="228.2" y="144.4">NC_3</text>
<text x="256.6" y="149.5">Q6</text>
<text x="60.2" y="153.3">+5V</text>
<text x="73.8" y="155.8">EA3036QBR</text>
<text x="77.1" y="153.3">IC1D</text>
<text x="97.8" y="155.8">L5</text>
<text x="117.3" y="155.8">GND</text>
<text x="204.5" y="151.5">0.1uF</text>
<text x="256.6" y="152">AO3400</text>
<text x="72.9" y="160.9">VIN3</text>
<text x="82.2" y="160.9">LX3</text>
<text x="96.2" y="158.3">1.5uH</text>
<text x="133.4" y="160.9">+3.3V</text>
<text x="57.2" y="166.7">C21</text>
<text x="72.9" y="166">EN3</text>
<text x="104.1" y="166.7">C29</text>
<text x="119.4" y="166.7">C34</text>
<text x="250.7" y="163.2">GND</text>
<text x="57.2" y="170.5">10uF</text>
<text x="104.1" y="170.5">220pF</text>
<text x="112.6" y="169.7" transform="rotate(-90 112.6 169.7)">R23</text>
<text x="114.7" y="169.7" transform="rotate(-90 114.7 169.7)">68K</text>
<text x="119.4" y="170.5">10uF</text>
<text x="72.9" y="176.1">GND3</text>
<text x="82.1" y="176.1">FB3</text>
<text x="60.2" y="183.7">GND</text>
<text x="63.8" y="185.5">3.3V_WirelessModule</text>
<text x="112.6" y="184.9" transform="rotate(-90 112.6 184.9)">R24</text>
<text x="114.7" y="184.9" transform="rotate(-90 114.7 184.9)">15K</text>
<text x="54.3" y="188.8">+5V</text>
<text x="87" y="188.8">R17</text>
<text x="87" y="186.8">10K</text>
<text x="100.3" y="188.8">GND</text>
<text x="117.3" y="196.4">GND</text>
</g>
<g font-size="1.8" fill="#0000c2">
<text x="146.4" y="22">VCC</text>
<text x="162.9" y="22">2 x Wheel Motors</text>
<text x="163.3" y="27.1">1 x Center Brush Motor</text>
<text x="163.4" y="24.6">2 x Side Brush Motors</text>
<text x="163.9" y="29.6">1 x Centrifugal</text>
<text x="177.4" y="29.6">Fan Motor</text>
<text x="162" y="37.3">1 x TPS5450</text>
<text x="174.2" y="37.3">DC-DC</text>
<text x="189.3" y="37.3">1 x EC3036</text>
<text x="200.3" y="37.3">DC-DC</text>
<text x="219" y="37.3">MCU</text>
<text x="219.8" y="39.8">Sensors</text>
<text x="220.4" y="42.3">Wirelsess</text>
<text x="229.4" y="42.3">Module</text>
<text x="198.3" y="164.7">BMS</text>
</g>
<g font-size="1.8" fill="#a90000">
<text x="48.8" y="34">1</text>
<text x="74.2" y="34">8</text>
<text x="48.8" y="36.6">2</text>
<text x="48.8" y="39.1">3</text>
<text x="48.8" y="41.7">4</text>
<text x="74.2" y="41.7">5</text>
<text x="74.2" y="39.1">6</text>
<text x="74.2" y="36.6">7</text>
<text x="62" y="52.8" transform="rotate(-90 62 52.8)">9</text>
<text x="212.7" y="60.7">1</text>
<text x="212.7" y="63.2">2</text>
<text x="212.7" y="65.8">3</text>
<text x="235.5" y="65.8">4</text>
<text x="235.5" y="63.2">5</text>
<text x="235.5" y="60.7">6</text>
<text x="252.5" y="64.2" transform="rotate(-90 252.5 64.2)">3</text>
<text x="245.7" y="72.1">1</text>
<text x="252.5" y="76.9" transform="rotate(-90 252.5 76.9)">2</text>
<text x="68.5" y="78.5">10</text>
<text x="69.1" y="83.6">9</text>
<text x="87.6" y="78.5">11</text>
<text x="68.5" y="88.6">12</text>
<text x="212.7" y="87.4">1</text>
<text x="212.7" y="89.9">2</text>
<text x="235.5" y="89.9">5</text>
<text x="235.5" y="87.4">6</text>
<text x="68.5" y="93.7">13</text>
<text x="87.6" y="93.7">14</text>
<text x="212.7" y="92.5">3</text>
<text x="235.5" y="92.5">4</text>
<text x="252.5" y="90.9" transform="rotate(-90 252.5 90.9)">3</text>
<text x="245.7" y="98.8">1</text>
<text x="175.8" y="105.2">1</text>
<text x="182.6" y="102.3" transform="rotate(-90 182.6 102.3)">2</text>
<text x="252.5" y="103.6" transform="rotate(-90 252.5 103.6)">2</text>
<text x="182.6" y="109.9" transform="rotate(-90 182.6 109.9)">3</text>
<text x="69.1" y="119.1">7</text>
<text x="88.2" y="119.1">6</text>
<text x="212.7" y="114">1</text>
<text x="212.7" y="116.6">2</text>
<text x="212.7" y="119.1">3</text>
<text x="235.5" y="119.1">4</text>
<text x="235.5" y="116.6">5</text>
<text x="235.5" y="114">6</text>
<text x="252.5" y="117.5" transform="rotate(-90 252.5 117.5)">3</text>
<text x="34.2" y="121.7">16</text>
<text x="69.1" y="124.2">8</text>
<text x="245.7" y="125.5">1</text>
<text x="34.2" y="129.3">15</text>
<text x="34.2" y="131.8">17</text>
<text x="69.1" y="129.3">4</text>
<text x="252.5" y="130.2" transform="rotate(-90 252.5 130.2)">2</text>
<text x="34.2" y="134.4">21</text>
<text x="69.1" y="134.4">5</text>
<text x="88.2" y="134.4">3</text>
<text x="212.7" y="140.7">1</text>
<text x="212.7" y="143.3">2</text>
<text x="235.5" y="143.3">5</text>
<text x="235.5" y="140.7">6</text>
<text x="212.7" y="145.8">3</text>
<text x="235.5" y="145.8">4</text>
<text x="252.5" y="144.2" transform="rotate(-90 252.5 144.2)">3</text>
<text x="245.7" y="152.1">1</text>
<text x="68.5" y="159.8">19</text>
<text x="87.6" y="159.8">20</text>
<text x="252.5" y="156.9" transform="rotate(-90 252.5 156.9)">2</text>
<text x="68.5" y="164.8">18</text>
<text x="69.1" y="175">1</text>
<text x="88.2" y="175">2</text>
</g>
<g font-size="1.8" fill="#725600">
<text x="272" y="65.6">BAT_0+</text>
<text x="272" y="68.2">BAT_0-</text>
<text x="272" y="94.8">BAT_1-</text>
<text x="272" y="92.3">BAT_1+</text>
<text x="145.7" y="106.3">V_BAT_EN</text>
<text x="272" y="119">BAT_2+</text>
<text x="168.2" y="121.5">V_BAT</text>
<text x="272" y="121.5">BAT_2-</text>
<text x="272" y="145.6">BAT_3+</text>
<text x="272" y="148.2">BAT_3-</text>
</g>
<g font-size=".9" fill="#0000c2">
<text x="154.4" y="21.2">12.6V</text>
<text x="184.3" y="36.4">5V</text>
<text x="211.8" y="36.4">3.3V</text>
</g>
</svg>
